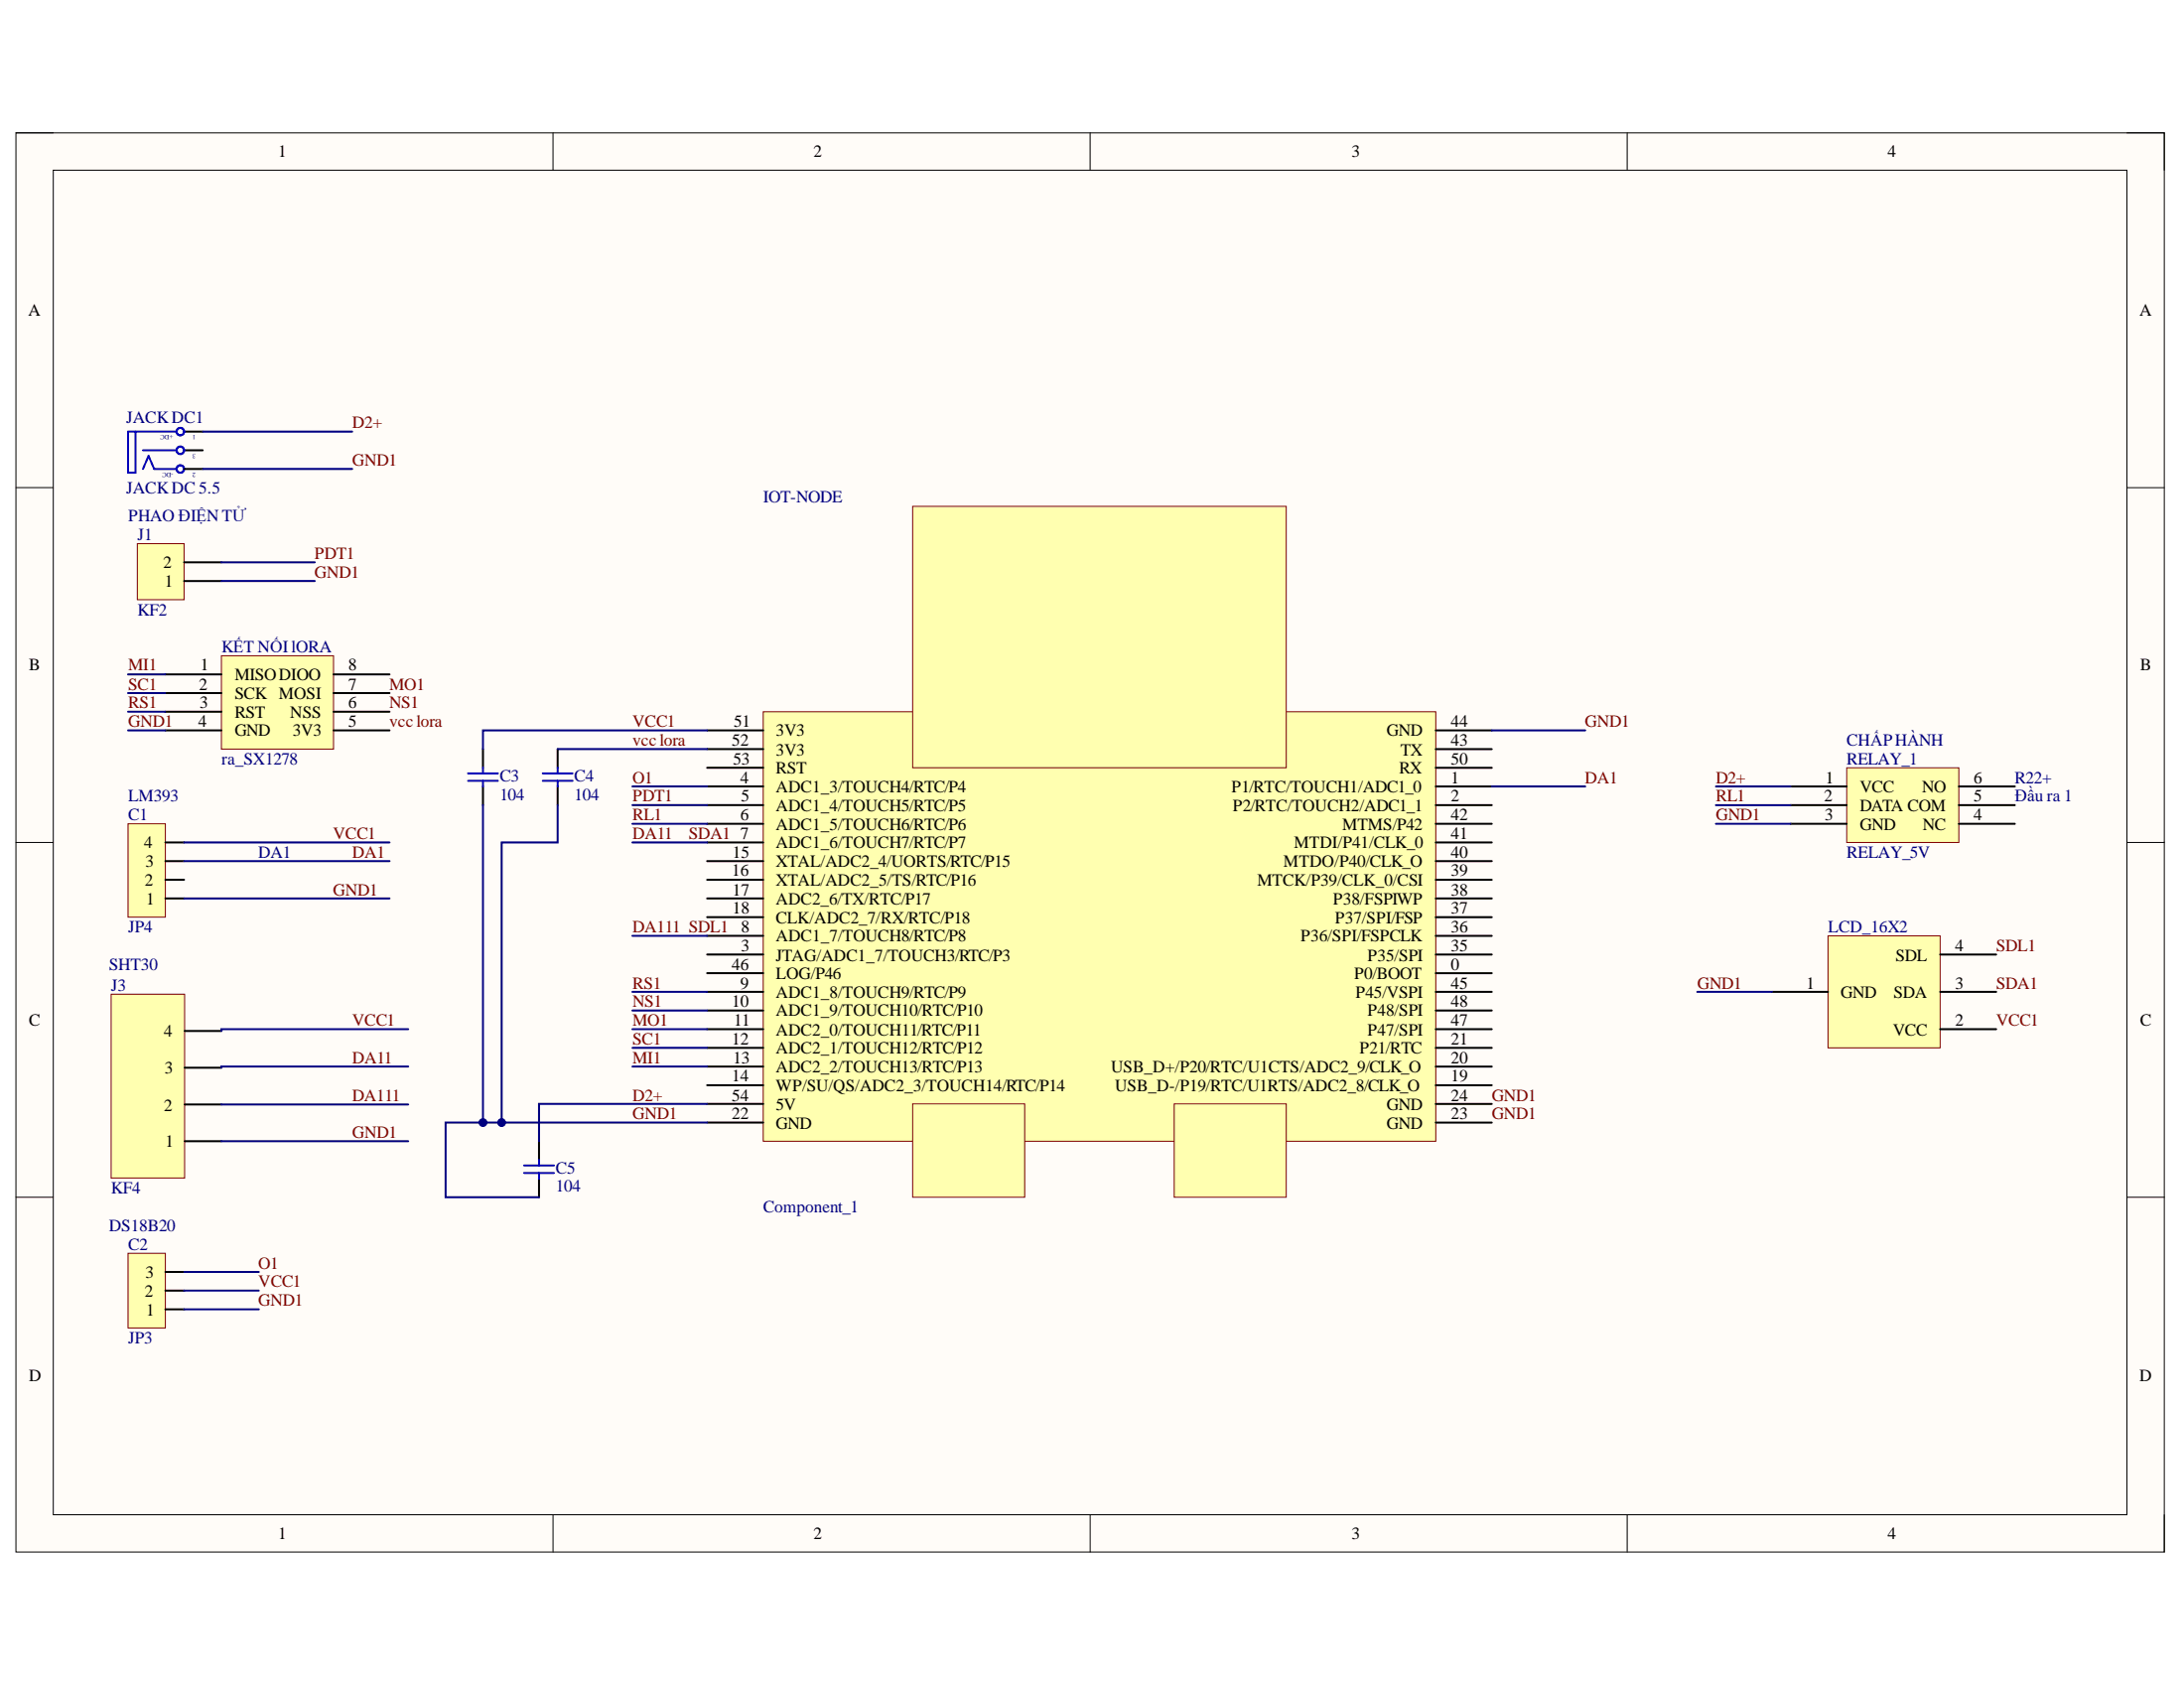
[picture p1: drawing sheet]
<svg xmlns="http://www.w3.org/2000/svg" width="279mm" height="216mm" viewBox="0 0 279 216" stroke-linecap="round" stroke-linejoin="round" font-family="sans-serif">
<path d="M2 17h274.9v181.5h-274.9z" fill-rule="evenodd" fill="#fffcf8"/>
<path d="M2 17h274.9v181.5h-274.9z" fill="none" stroke="#000" stroke-width=".13"/>
<path d="M6.8 21.8h265.3v171.9h-265.3z" fill-rule="evenodd" fill="#fffcf8"/>
<g fill="none" stroke="#000" stroke-width=".13">
<path d="M2 17h4.8M70.7 17v4.8M139.5 17v4.8M208.2 17v4.8M272.1 17h4.8v4.8M6.8 21.8h265.3v171.9h-265.3zM2 62.4h4.8M272.1 62.4h4.8M2 107.8h4.8M272.1 107.8h4.8M2 153.1h4.8M272.1 153.1h4.8"/>
<path d="M70.8 193.7v4.8M139.5 193.7v4.8M208.2 193.7v4.8M276.9 193.7v4.8"/>
</g>
<path d="M28.3 83.9h14.4v11.9h-14.4z" fill-rule="evenodd" fill="#ffffb0"/>
<path d="M28.3 83.9h14.4v11.9h-14.4z" fill="none" stroke="#800000" stroke-width=".13"/>
<path d="M21.2 86.3h7.1M21.2 88.6h7.1M21.2 91h7.1M21.2 93.4h7.1M42.7 86.3h7.1M42.7 88.6h7.1M42.7 91h7.1M42.7 93.4h7.1" fill="none" stroke="#000" stroke-width=".25"/>
<path d="M14.2 127.2h9.4v23.5h-9.4z" fill-rule="evenodd" fill="#ffffb0"/>
<path d="M14.2 127.2h9.4v23.5h-9.4z" fill="none" stroke="#800000" stroke-width=".13"/>
<path d="M23.5 55.2h2.4M23.5 57.6h2.4M23.5 60h2.4M23.6 136.6h4.7M23.6 131.9h4.7M23.6 146h4.7M23.6 141.3h4.7" fill="none" stroke="#000" stroke-width=".25"/>
<g fill="none" stroke="#00f" stroke-width=".25">
<path d="M17.3 55.2v5.3h-.9v-5.3h6.2M18.3 57.6h4.3M18.3 60l.7-1.7 .7 1.7h2.9"/>
<circle cx="23.1" cy="57.6" r=".48"/>
<circle cx="23.1" cy="55.2" r=".48"/>
<circle cx="23.1" cy="60" r=".48"/>
</g>
<path d="M17.6 69.5h5.9v7.2h-5.9z" fill-rule="evenodd" fill="#ffffb0"/>
<path d="M17.6 69.5h5.9v7.2h-5.9z" fill="none" stroke="#800000" stroke-width=".13"/>
<path d="M23.5 74.3h4.8M23.5 71.9h4.8" fill="none" stroke="#000" stroke-width=".25"/>
<path d="M233.9 119.7h14.3v14.3h-14.3z" fill-rule="evenodd" fill="#ffffb0"/>
<path d="M233.9 119.7h14.3v14.3h-14.3z" fill="none" stroke="#800000" stroke-width=".13"/>
<path d="M226.7 126.9h7.2M248.2 122.1h7.2M248.2 126.9h7.2M248.2 131.6h7.2" fill="none" stroke="#000" stroke-width=".25"/>
<path d="M236.3 98.2h14.3v9.6h-14.3z" fill-rule="evenodd" fill="#ffffb0"/>
<path d="M236.3 98.2h14.3v9.6h-14.3z" fill="none" stroke="#800000" stroke-width=".13"/>
<path d="M229.1 100.6h7.2M229.1 103h7.2M229.1 105.4h7.2M250.6 100.6h7.2M250.6 103h7.2M250.6 105.4h7.2" fill="none" stroke="#000" stroke-width=".25"/>
<path d="M97.6 91h86.1v55h-86.1z" fill-rule="evenodd" fill="#ffffb0"/>
<path d="M97.6 91h86.1v55h-86.1z" fill="none" stroke="#800000" stroke-width=".13"/>
<g fill="none" stroke="#000" stroke-width=".25">
<path d="M90.5 93.4h7.1M90.5 95.8h7.1M90.5 98.2h7.1M183.7 93.4h7.1M183.7 95.8h7.1M183.7 98.2h7.1M90.5 100.6h7.1M90.5 103h7.1M90.5 105.4h7.1M90.5 107.8h7.1M90.5 110.1h7.1M90.5 112.5h7.1"/>
<path d="M90.5 114.9h7.1M90.5 117.3h7.1M90.5 119.7h7.1M183.7 100.6h7.1M183.7 103h7.1M183.7 105.4h7.1M183.7 107.8h7.1M183.7 110.1h7.1M183.7 112.5h7.1M183.7 114.9h7.1M183.7 117.3h7.1M183.7 119.7h7.1"/>
<path d="M90.5 122.1h7.1M90.5 124.5h7.1M90.5 126.9h7.1M90.5 129.2h7.1M90.5 131.6h7.1M90.5 134h7.1M90.5 136.4h7.1M90.5 138.8h7.1M183.7 122.1h7.1M183.7 124.5h7.1M183.7 126.9h7.1M183.7 129.2h7.1"/>
<path d="M183.7 131.6h7.1M183.7 134h7.1M183.7 136.4h7.1M183.7 138.8h7.1M90.5 141.2h7.1M90.5 143.6h7.1M183.7 141.2h7.1M183.7 143.6h7.1"/>
</g>
<path d="M116.8 141.2h14.3v11.9h-14.3z" fill-rule="evenodd" fill="#ffffb0"/>
<path d="M116.8 141.2h14.3v11.9h-14.3z" fill="none" stroke="#800000" stroke-width=".13"/>
<path d="M150.2 141.2h14.4v11.9h-14.4z" fill-rule="evenodd" fill="#ffffb0"/>
<path d="M150.2 141.2h14.4v11.9h-14.4z" fill="none" stroke="#800000" stroke-width=".13"/>
<path d="M116.8 64.8h47.8v33.4h-47.8z" fill-rule="evenodd" fill="#ffffb0"/>
<path d="M116.8 64.8h47.8v33.4h-47.8z" fill="none" stroke="#800000" stroke-width=".13"/>
<path d="M16.4 105.4h4.8v11.9h-4.8z" fill-rule="evenodd" fill="#ffffb0"/>
<path d="M16.4 105.4h4.8v11.9h-4.8z" fill="none" stroke="#800000" stroke-width=".13"/>
<path d="M21.2 114.9h2.3M21.2 112.5h2.3M21.2 110.1h2.3M21.2 107.8h2.3" fill="none" stroke="#000" stroke-width=".25"/>
<path d="M16.4 160.3h4.8v9.6h-4.8z" fill-rule="evenodd" fill="#ffffb0"/>
<path d="M16.4 160.3h4.8v9.6h-4.8z" fill="none" stroke="#800000" stroke-width=".13"/>
<path d="M61.8 95.8v2.4M71.3 95.8v2.4M61.8 100.6v2.4M71.3 100.6v2.4M69 146v2.4M69 150.7v2.4M21.2 167.5h2.3M21.2 165.1h2.3M21.2 162.7h2.3" fill="none" stroke="#000" stroke-width=".25"/>
<path d="M59.9 99.9h3.8M59.9 98.9h3.8M61.8 98.2v.7M61.8 99.9v.7M69.4 99.9h3.9M69.4 98.9h3.9M71.3 98.2v.7M71.3 99.9v.7M67 149.1h3.9M67 150h3.9M69 148.4v.7M69 150v.7" fill="none" stroke="#00f" stroke-width=".25"/>
<g fill="none" stroke="#000080" stroke-width=".25">
<path d="M25.9 55.2h19.2M25.9 60h19.2M28.3 74.3h12M28.3 71.9h12M16.4 93.4h4.8M16.4 86.3h4.8M16.4 88.6h4.8M16.4 91h4.8M71.3 95.8h19.2M90.5 93.4h-28.7v2.4M190.8 93.4h12M23.5 107.8h26.3"/>
<path d="M23.5 114.9h26.3M23.5 110.1h26.3M80.9 100.6h9.6M80.9 103h9.6M80.9 105.4h9.6M80.9 107.8h9.6M80.9 119.7h9.6M190.8 100.6h12M219.5 100.6h9.6M219.5 103h9.6M219.5 105.4h9.6M52.2 131.6h-23.9v.3"/>
<path d="M52.2 136.4h-23.9v.2M80.9 136.4h9.6M80.9 134h9.6M80.9 131.6h9.6M80.9 129.2h9.6M80.9 126.9h9.6M217.1 126.9h9.6M28.3 146h23.9M28.3 141.3h23.9M90.5 141.2h-21.5v4.8M90.5 143.6h-33.5v9.5h12M23.5 167.5h9.6"/>
<path d="M23.5 165.1h9.6M23.5 162.7h9.6"/>
</g>
<circle cx="61.8" cy="143.6" r=".48" fill="#000080"/>
<circle cx="61.8" cy="143.6" r=".48" fill="none" stroke="#000080" stroke-width=".13"/>
<circle cx="64.2" cy="143.6" r=".48" fill="#000080"/>
<circle cx="64.2" cy="143.6" r=".48" fill="none" stroke="#000080" stroke-width=".13"/>
<path d="M61.8 103v40.6" fill="none" stroke="#000080" stroke-width=".25"/>
<circle cx="61.8" cy="143.6" r=".48" fill="#000080"/>
<circle cx="61.8" cy="143.6" r=".48" fill="none" stroke="#000080" stroke-width=".13"/>
<path d="M71.3 103v4.8h-7.1v35.8" fill="none" stroke="#000080" stroke-width=".25"/>
<circle cx="64.2" cy="143.6" r=".48" fill="#000080"/>
<circle cx="64.2" cy="143.6" r=".48" fill="none" stroke="#000080" stroke-width=".13"/>
<g font-size="2.2">
<text x="35.6" y="20.1">1</text>
<text x="104.1" y="20.1">2</text>
<text x="172.9" y="20.1">3</text>
<text x="241.5" y="20.1">4</text>
<text x="3.6" y="40.4">A</text>
<text x="273.7" y="40.4">A</text>
<text x="20.9" y="72.7">2</text>
<text x="21.1" y="75">1</text>
<text x="3.7" y="85.8">B</text>
<text x="25.5" y="88.2">2</text>
<text x="25.6" y="85.8">1</text>
<text x="30" y="87">MISODIOO</text>
<text x="30" y="89.4">SCK MOSI</text>
<text x="44.6" y="85.8">8</text>
<text x="44.6" y="88.2">7</text>
<text x="273.8" y="85.8">B</text>
<text x="25.4" y="93">4</text>
<text x="25.5" y="90.6">3</text>
<text x="30" y="91.8">RST</text>
<text x="30" y="94.1">GND</text>
<text x="37.1" y="91.8">NSS</text>
<text x="37.5" y="94.1">3V3</text>
<text x="44.6" y="90.6">6</text>
<text x="44.6" y="93">5</text>
<text x="93.6" y="95.4">52</text>
<text x="93.9" y="93">51</text>
<text x="99.3" y="94.1">3V3</text>
<text x="177.4" y="94.1">GND</text>
<text x="185.6" y="95.4">43</text>
<text x="185.6" y="93">44</text>
<text x="93.8" y="97.8">53</text>
<text x="94.7" y="100.1">4</text>
<text x="99.3" y="96.6">3V3</text>
<text x="99.3" y="99">RST</text>
<text x="99.3" y="101.3">ADC1_3/TOUCH4/RTC/P4</text>
<text x="157.5" y="101.3">P1/RTC/TOUCH1/ADC1_0</text>
<text x="179" y="99">RX</text>
<text x="179.2" y="96.6">TX</text>
<text x="185.6" y="100.1">1</text>
<text x="185.6" y="97.8">50</text>
<text x="233.5" y="100.1">1</text>
<text x="237.9" y="101.3">VCC</text>
<text x="245.9" y="101.3">NO</text>
<text x="252.5" y="100.1">6</text>
<text x="94.7" y="105">6</text>
<text x="94.7" y="107.3">7</text>
<text x="94.8" y="102.5">5</text>
<text x="99.3" y="103.7">ADC1_4/TOUCH5/RTC/P5</text>
<text x="99.3" y="106.1">ADC1_5/TOUCH6/RTC/P6</text>
<text x="157.7" y="103.7">P2/RTC/TOUCH2/ADC1_1</text>
<text x="171.7" y="106.1">MTMS/P42</text>
<text x="185.6" y="107.3">41</text>
<text x="185.6" y="105">42</text>
<text x="185.6" y="102.5">2</text>
<text x="233.4" y="102.5">2</text>
<text x="233.5" y="105">3</text>
<text x="237.9" y="103.7">DATA COM</text>
<text x="237.9" y="106.1">GND</text>
<text x="246" y="106.1">NC</text>
<text x="252.5" y="102.5">5</text>
<text x="252.5" y="105">4</text>
<text x="18.4" y="108.5">4</text>
<text x="18.5" y="113.3">2</text>
<text x="18.6" y="110.9">3</text>
<text x="93.6" y="112.1">16</text>
<text x="93.7" y="109.7">15</text>
<text x="99.3" y="108.5">ADC1_6/TOUCH7/RTC/P7</text>
<text x="99.3" y="110.9">XTAL/ADC2_4/UORTS/RTC/P15</text>
<text x="99.3" y="113.3">XTAL/ADC2_5/TS/RTC/P16</text>
<text x="160.8" y="113.3">MTCK/P39/CLK_0/CSI</text>
<text x="164.2" y="110.9">MTDO/P40/CLK_O</text>
<text x="165.6" y="108.5">MTDI/P41/CLK_0</text>
<text x="185.6" y="112.1">39</text>
<text x="185.6" y="109.7">40</text>
<text x="18.7" y="115.7">1</text>
<text x="93.7" y="114.5">17</text>
<text x="93.7" y="116.9">18</text>
<text x="94.8" y="119.2">8</text>
<text x="99.3" y="115.7">ADC2_6/TX/RTC/P17</text>
<text x="99.3" y="118.1">CLK/ADC2_7/RX/RTC/P18</text>
<text x="170.5" y="115.7">P38/FSPIWP</text>
<text x="170.8" y="118.1">P37/SPI/FSP</text>
<text x="185.6" y="119.2">36</text>
<text x="185.6" y="116.9">37</text>
<text x="185.6" y="114.5">38</text>
<text x="93.6" y="124.1">46</text>
<text x="94.8" y="121.6">3</text>
<text x="99.3" y="120.4">ADC1_7/TOUCH8/RTC/P8</text>
<text x="99.3" y="122.9">JTAG/ADC1_7/TOUCH3/RTC/P3</text>
<text x="99.3" y="125.2">LOG/P46</text>
<text x="166.4" y="120.4">P36/SPI/FSPCLK</text>
<text x="173.3" y="125.2">P0/BOOT</text>
<text x="174.9" y="122.9">P35/SPI</text>
<text x="185.6" y="124.1">0</text>
<text x="185.6" y="121.6">35</text>
<text x="242.5" y="122.9">SDL</text>
<text x="250.1" y="121.6">4</text>
<text x="3.7" y="131.2">C</text>
<text x="93.6" y="128.8">10</text>
<text x="93.9" y="131.2">11</text>
<text x="94.7" y="126.4">9</text>
<text x="99.3" y="127.6">ADC1_8/TOUCH9/RTC/P9</text>
<text x="99.3" y="130">ADC1_9/TOUCH10/RTC/P10</text>
<text x="173.4" y="127.6">P45/VSPI</text>
<text x="174.9" y="130">P48/SPI</text>
<text x="185.6" y="131.2">47</text>
<text x="185.6" y="128.8">48</text>
<text x="185.6" y="126.4">45</text>
<text x="231.1" y="126.4">1</text>
<text x="235.5" y="127.6">GND</text>
<text x="242.3" y="127.6">SDA</text>
<text x="250.1" y="126.4">3</text>
<text x="250.1" y="131.2">2</text>
<text x="273.8" y="131.2">C</text>
<text x="21" y="132.6">4</text>
<text x="21.1" y="137.3">3</text>
<text x="93.6" y="133.6">12</text>
<text x="93.8" y="136">13</text>
<text x="99.3" y="132.4">ADC2_0/TOUCH11/RTC/P11</text>
<text x="99.3" y="134.8">ADC2_1/TOUCH12/RTC/P12</text>
<text x="99.3" y="137.2">ADC2_2/TOUCH13/RTC/P13</text>
<text x="142.1" y="137.2">USB_D+/P20/RTC/U1CTS/ADC2_9/CLK_O</text>
<text x="173.9" y="134.8">P21/RTC</text>
<text x="174.9" y="132.4">P47/SPI</text>
<text x="185.6" y="136">20</text>
<text x="185.6" y="133.6">21</text>
<text x="242.2" y="132.4">VCC</text>
<text x="21" y="142.1">2</text>
<text x="93.6" y="138.3">14</text>
<text x="93.6" y="140.8">54</text>
<text x="93.6" y="143.2">22</text>
<text x="99.3" y="139.5">WP/SU/QS/ADC2_3/TOUCH14/RTC/P14</text>
<text x="99.3" y="142">5V</text>
<text x="142.6" y="139.5">USB_D-/P19/RTC/U1RTS/ADC2_8/CLK_O</text>
<text x="177.4" y="142">GND</text>
<text x="185.6" y="143.2">23</text>
<text x="185.6" y="140.8">24</text>
<text x="185.6" y="138.3">19</text>
<text x="21.1" y="146.7">1</text>
<text x="99.3" y="144.3">GND</text>
<text x="177.4" y="144.3">GND</text>
<text x="18.5" y="165.8">2</text>
<text x="18.6" y="163.4">3</text>
<text x="18.7" y="168.3">1</text>
<text x="3.7" y="176.6">D</text>
<text x="273.7" y="176.6">D</text>
<text x="35.6" y="196.9">1</text>
<text x="104.1" y="196.9">2</text>
<text x="172.9" y="196.9">3</text>
<text x="241.5" y="196.9">4</text>
</g>
<g font-size="2.2" fill="#000080">
<text x="16.2" y="54.1">JACKDC1</text>
<text x="16.2" y="63.1">JACKDC 5.5</text>
<text x="97.7" y="64.3">IOT-NODE</text>
<text x="16.4" y="66.7">PHAO ĐIỆNTỬ</text>
<text x="17.6" y="69.1">J1</text>
<text x="17.6" y="78.7">KF2</text>
<text x="28.3" y="83.4">KẾT NỐIlORA</text>
<text x="236.3" y="95.4">CHẤPHÀNH</text>
<text x="28.3" y="97.8">ra_SX1278</text>
<text x="63.9" y="99.9">C3</text>
<text x="73.5" y="99.9">C4</text>
<text x="236.3" y="97.8">RELAY_1</text>
<text x="257.7" y="100.1">R22+</text>
<text x="16.4" y="102.5">LM393</text>
<text x="16.4" y="105">C1</text>
<text x="63.9" y="102.3">104</text>
<text x="73.5" y="102.3">104</text>
<text x="257.7" y="102.5">Đầu ra 1</text>
<text x="33.1" y="109.7">DA1</text>
<text x="236.3" y="109.7">RELAY_5V</text>
<text x="16.4" y="119.2">JP4</text>
<text x="233.9" y="119.2">LCD_16X2</text>
<text x="14" y="124.1">SHT30</text>
<text x="14.2" y="126.8">J3</text>
<text x="14.2" y="152.6">KF4</text>
<text x="71.1" y="150.1">C5</text>
<text x="71.1" y="152.5">104</text>
<text x="97.7" y="155.1">Component_1</text>
<text x="14" y="157.4">DS18B20</text>
<text x="16.4" y="159.9">C2</text>
<text x="16.4" y="171.8">JP3</text>
</g>
<g font-size="2.2" fill="#800000">
<text x="45.1" y="54.8">D2+</text>
<text x="45.1" y="59.6">GND1</text>
<text x="40.2" y="71.5">PDT1</text>
<text x="40.2" y="73.9">GND1</text>
<text x="16.4" y="85.8">MI1</text>
<text x="16.4" y="88.2">SC1</text>
<text x="49.8" y="88.2">MO1</text>
<text x="16.4" y="90.6">RS1</text>
<text x="16.4" y="93">GND1</text>
<text x="49.8" y="90.6">NS1</text>
<text x="49.8" y="93">vcc lora</text>
<text x="80.9" y="93">VCC1</text>
<text x="80.9" y="95.4">vcc lora</text>
<text x="202.8" y="93">GND1</text>
<text x="80.9" y="100.1">O1</text>
<text x="202.8" y="100.1">DA1</text>
<text x="219.5" y="100.1">D2+</text>
<text x="42.6" y="107.3">VCC1</text>
<text x="80.9" y="102.5">PDT1</text>
<text x="80.9" y="105">RL1</text>
<text x="80.9" y="107.3">DA11</text>
<text x="88.1" y="107.3">SDA1</text>
<text x="219.5" y="102.5">RL1</text>
<text x="219.5" y="105">GND1</text>
<text x="45.1" y="109.7">DA1</text>
<text x="42.6" y="114.5">GND1</text>
<text x="80.9" y="119.2">DA111 SDL1</text>
<text x="255.4" y="121.6">SDL1</text>
<text x="45.1" y="131.2">VCC1</text>
<text x="80.9" y="126.4">RS1</text>
<text x="80.9" y="128.8">NS1</text>
<text x="80.9" y="131.2">MO1</text>
<text x="217.1" y="126.4">GND1</text>
<text x="255.4" y="131.2">VCC1</text>
<text x="255.4" y="126.4">SDA1</text>
<text x="45.1" y="136">DA11</text>
<text x="80.9" y="133.6">SC1</text>
<text x="80.9" y="136">MI1</text>
<text x="45.1" y="140.8">DA111</text>
<text x="80.9" y="140.8">D2+</text>
<text x="80.9" y="143.2">GND1</text>
<text x="190.8" y="140.8">GND1</text>
<text x="190.8" y="143.2">GND1</text>
<text x="45.1" y="145.5">GND1</text>
<text x="33.1" y="162.3">O1</text>
<text x="33.1" y="164.6">VCC1</text>
<text x="33.1" y="167">GND1</text>
</g>
<g font-size=".8" fill="#000080">
<text x="22.2" y="55.6" transform="rotate(-180 22.2 55.6)">+DC</text>
<text x="25" y="55.6" transform="rotate(-180 25 55.6)">1</text>
<text x="25" y="58.1" transform="rotate(-180 25 58.1)">3</text>
<text x="22.2" y="60.4" transform="rotate(-180 22.2 60.4)">-DC</text>
<text x="25" y="60.4" transform="rotate(-180 25 60.4)">2</text>
</g>
</svg>
